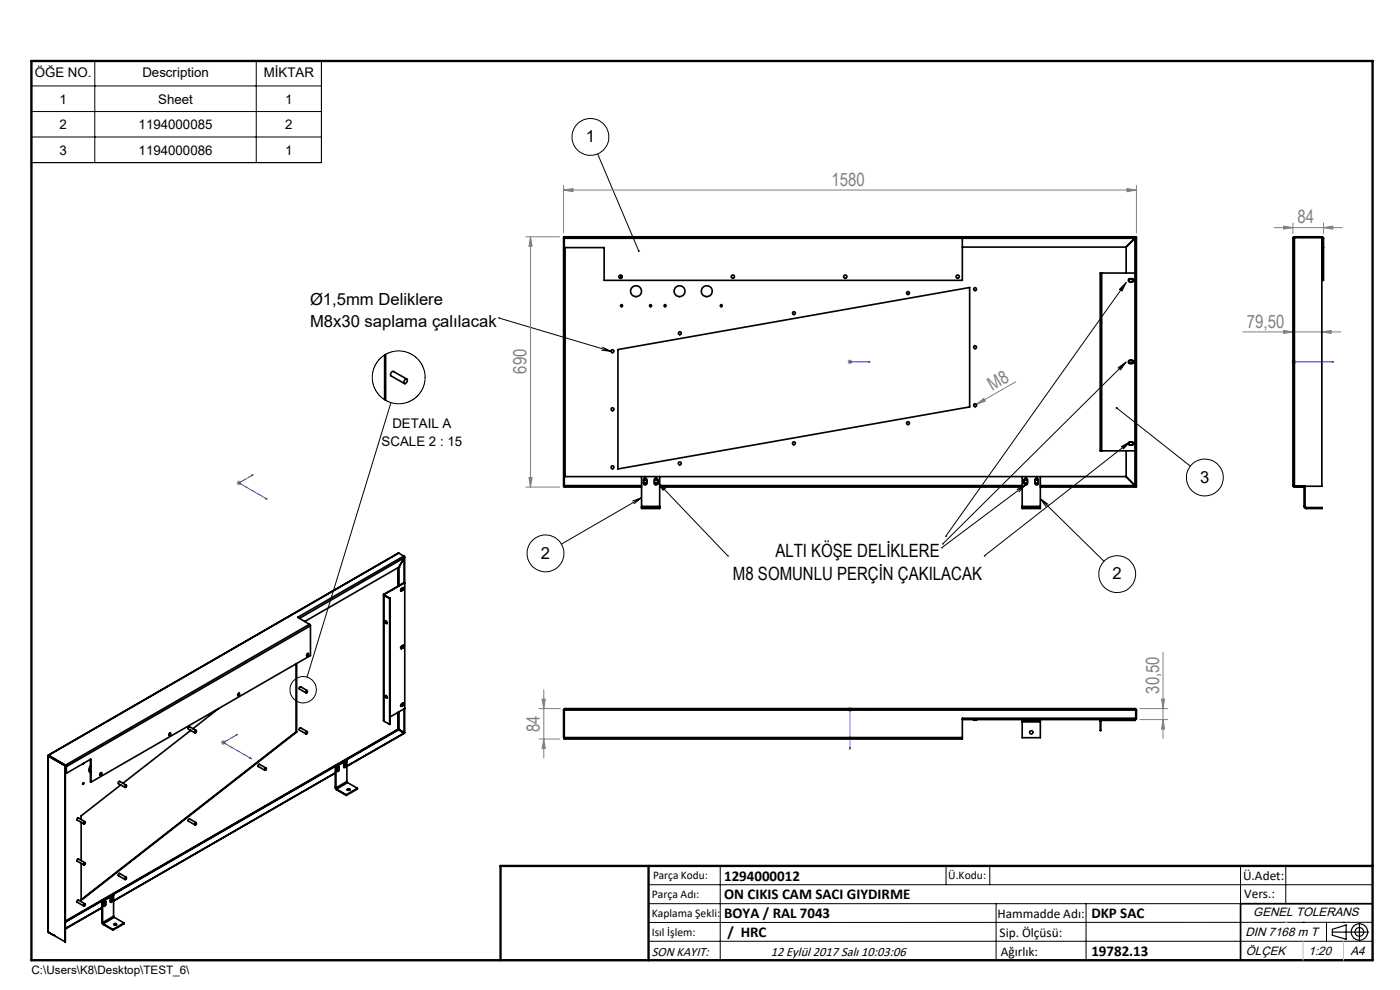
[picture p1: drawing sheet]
<svg xmlns="http://www.w3.org/2000/svg" width="297mm" height="210mm" viewBox="0 0 297 210" stroke-linecap="round" stroke-linejoin="round" font-family="sans-serif">
<g fill="none" stroke="#000" stroke-width=".21">
<path d="M6.7 12.8h61.5v21.7h-61.5zM6.7 18.2h61.5M20.1 12.8v21.7M54.4 12.8v21.7M6.7 23.7h61.5M6.7 29.1h61.5M126.8 32.7l8.7 20.5M238.9 59.9l-38.3 53.9M238.9 59.9l-.9 1.8-.5-.3zM105.8 67.4h.1M105.8 67.4l23.8 7.1M127.6 74.3l2 .2"/>
<path d="M127.8 73.7l1.8 .8M237.2 78l1.7-1.2-1.2 1.6zM238.9 76.8l-38.9 38.6M82.9 85.4l-17.8 58.2M236.9 86.5l15.6 12.4M237.9 94.7l1.8-1-1.4 1.5zM239.7 93.7l-30.9 24.2M136.1 105.6l-17 9.8M136.1 105.6l-1.6 1.2M136.1 105.6l-1.9 .7M139.5 102.3l1.6 1.3-.4 .4zM139.5 102.3l14.9 15.6"/>
<path d="M154.4 117.9h.1M199.8 116.2h.1M200 115.4h.1M200.6 113.8h.1M208.8 117.9h.1M217.6 102.9l-17.8 13.3M217.6 102.9l-1.5 1.4M217.6 102.9l-1.8 .9M220.7 105.8l13.5 13.3M220.7 105.8l1.7 1.2M220.7 105.8l1.2 1.6M137.6 187.7h153.6"/>
<path d="M137.6 191.7h153.6M137.6 199.7h153.6M152.8 183.7v20M200.7 183.7v4M210 183.7v4M211.3 191.7v12M230.4 191.7v12M263.2 183.7v20M272.8 183.7v8M276.4 195.6h.1M281.4 195.6v4.1M285 195.6h.1"/>
<path d="M291.2 195.6l-153.6 .1"/>
<circle cx="125.3" cy="29.1" r="3.9"/>
<circle cx="115.7" cy="117.4" r="3.9"/>
<circle cx="255.6" cy="101.3" r="3.9"/>
<circle cx="237" cy="121.8" r="3.9"/>
<circle cx="64.3" cy="146.3" r="2.81"/>
</g>
<g fill="none" stroke="#000" stroke-width=".25">
<path d="M282.6 197.7h7.8M282.6 197.1l3-.9v3l-3-.8zM288.4 195.8v3.8M106.2 203.7h185"/>
<circle cx="288.4" cy="197.7" r="1.74"/>
<circle cx="288.4" cy="197.7" r=".93"/>
</g>
<g fill="none" stroke="#00f" stroke-width=".21">
<path d="M180.2 76.8h.2zM180.3 76.8h.1M180.3 76.8h4.3M184.6 76.8h-.4h.4M274.4 76.8h.2zM274.5 76.8h.1M274.5 76.8h8.4M282.9 76.8h-.4h.4M53.3 100.9l.4-.2-.3 .2zM53.7 100.7l-3 1.7 6 3.5M56.3 105.8l.1-.1 .3 .2zM50 155.9l.4-.1-.3 .2z"/>
<path d="M50.4 155.8l-3 1.7 6 3.5M180.2 158.5h.2l-.1 .5zM184.2 150.3l.4 .2-.4 .1zM184.6 150.5h-4.3v8.5M53 160.8h.1l.3 .2z"/>
</g>
<g fill="none" stroke="#808080" stroke-width=".21">
<path d="M119.6 39.3v10.1M239.1 40l2 .3-2 .4zM241.1 39.3v10.1M111.5 50.2h7.2M112.5 50.2l.4 2h-.7zM112.5 50.2v53.1M119.6 40.3l2-.3v.7zM119.6 40.3h121.5M270.3 48.3h14.5M272.3 48l2 .3-2 .3zM274.3 47.3v2.2M280.8 48.3l2-.3v.6z"/>
<path d="M280.8 47.3v2.2M179.8 76.8h1M180 76.4l.7 .7M180.3 76.3v.9M180.7 76.4l-.7 .7M263.6 70.4h20.8M272.3 70.1l2 .3-2 .3zM274 76.8h1M274.1 76.4l.7 .7M274.5 76.3v.9M274.8 76.4l-.7 .7M280.4 70.4l2-.3v.6z"/>
<path d="M207.1 85.8l1.6-1.3 .3 .6zM207.1 85.8l-.5 .3M215.5 81l-8.4 4.8M50.2 102.4h1M50.3 102.1l.7 .7M50.7 101.9v1M51 102.1l-.7 .7M111.5 103.3h7.2M112.2 101.3h.7l-.4 2zM246.7 138.3v18.4M46.9 157.5h1M47 157.2l.7 .7"/>
<path d="M47.4 157v1M47.7 157.2l-.7 .7M114.3 150.3h4.6M114.3 156.8h4.4M115 148.3h.7l-.3 2zM115.4 146.3v14.5M115.4 156.8l.3 2h-.7zM179.8 150.5h1M180 150.1l.7 .7M180.3 150v1M180.7 150.1l-.7 .7M241.8 152.6h5.9"/>
<path d="M241.8 150.3h5.9M246.4 148.3h.7l-.4 2zM246.7 152.6l.4 2h-.7z"/>
</g>
<path d="M291.2 191.7h-28v12" fill="none" stroke="#000" stroke-width=".35"/>
<path d="M6.7 12.9h284.5v190.8h-284.5zM137.6 183.7v20M291.2 183.7h-185v20" fill="none" stroke="#000" stroke-width=".5"/>
<path d="M276.4 199.7v4M285 199.7v4" fill="none" stroke="#c0c0c0" stroke-width=".21"/>
<path d="M272.8 195.6h.1" fill="none" stroke="#c0c0c0" stroke-width=".25"/>
<g fill="#000">
<path d="M135.4 53l-.1 .4h.3l-.1-.2 .1 .2v-.3zM236.7 86.4a.22 .22 0 0 0 .1 .3 .22 .22 0 0 0 .3-.1 .22 .22 0 0 0-.2-.3l-.2 .1 .2 .1z"/>
<path d="M139.5 102.3l1.6 1.3-.4 .4zM237.9 94.7l1.8-1-1.4 1.5zM238.9 59.9l-.9 1.8-.5-.3zM237.2 78l1.7-1.2-1.2 1.6z"/>
</g>
<g fill="#00f">
<path d="M184.2 76.8h.4zM180.2 76.8h.2z"/>
<path d="M274.4 76.8h.2zM282.5 76.8h.4z"/>
<path d="M184.2 150.3v.3l.4-.1zM180.2 158.5l.1 .5 .1-.5z"/>
<path d="M50 155.9l.1 .1 .3-.2zM53 160.8l.4 .2-.3-.2zM53.3 100.9h.1l.3-.2zM56.3 105.8l.4 .1-.3-.2z"/>
</g>
<g fill="#808080">
<path d="M207.1 85.8l1.6-1.3 .3 .6z"/>
<path d="M119.6 40.3l2-.3v.7zM239.1 40l2 .3-2 .4zM272.3 70.1l2 .3-2 .3zM280.4 70.4l2-.3v.6z"/>
<path d="M280.8 48.3l2-.3v.6zM272.3 48l2 .3-2 .3z"/>
<path d="M112.2 101.3h.7l-.4 2zM112.5 50.2l.4 2h-.7zM246.7 152.6l.4 2h-.7zM246.4 148.3h.7l-.4 2z"/>
<path d="M115 148.3h.7l-.3 2zM115.4 156.8l.3 2h-.7z"/>
</g>
<g fill="none" stroke="#000" stroke-width=".35">
<path d="M119.6 50.4h.1v52.7h-.1zM119.9 52.5v48.6M131.9 58.5a.21 .21 0 0 0-.2 .2 .21 .21 0 0 0 .2 .2M204.2 50.2v9.3h-76v-7h-8.5M204.2 52.4h34.7M233.5 57.9h.2M233.5 57.9h-.1v37.7h.1M233.5 57.9v37.7M233.7 57.9h7.1M233.7 57.9v37.7M238.9 52.4v5.5M239.4 59.2l.8-.1a.35 .35 0 0 1 .3 .4 .35 .35 0 0 1-.3 .3h-.5a.38 .38 0 0 1-.3-.6z"/>
<path d="M239.8 59.1l-.2 .2v.3l.2 .2M240 59.1l.3 .2v.3l-.3 .2M240.8 50.5h.1M240.8 50.5l-1.9 1.9M240.8 50.5v52.5M240.9 50.2h-121.2v.3h121.1M240.9 50.2l-.1 .3M240.9 50.4l-.1 .1M240.9 50.4h.2M240.9 50.2v.2M241.1 50.4l-.3 .1M241.1 50.4v52.7"/>
<path d="M274.3 50.5v52.5M274.6 50.4l-.3 .1M274.6 50.2l-.3 .3M274.6 50.2h5.9M274.6 50.4h5.9M274.6 50.2v53.1M274.6 50.4h-.1M280.4 50.4v52.7h-5.8M280.5 50.4l.1 .1M280.5 50.2l.3 .3M280.5 50.2v.2M280.6 50.5h.2"/>
<path d="M280.6 50.5v9h.2v-9M280.6 52.5h.2M81.6 75.3v9.5M81.8 75.2v9.7M131.1 74.1l74.6-13.1v25.3l-74.6 13.2zM239.4 76.5l.8-.1a.34 .34 0 0 1 .3 .4 .34 .34 0 0 1-.3 .3h-.5a.36 .36 0 0 1-.3-.6zM239.8 76.4l-.2 .2v.4l.2 .1M240 76.4l.3 .2v.4l-.3 .1M85.9 80.6l.1-.1a.3 .3 0 0 1 .4 .1 .3 .3 0 0 1-.1 .4 .34 .34 0 0 1-.2 .4 .34 .34 0 0 1-.4-.3zM86.3 80.4l-2.8-1.6a.63 .63 0 0 0-.6 .9l2.9 1.6M233.5 95.6h.2M233.7 95.6h7.1"/>
<path d="M238.9 95.6v5.5M239.4 93.9l.8-.2a.35 .35 0 0 1 .3 .4 .35 .35 0 0 1-.3 .3h-.5a.36 .36 0 0 1-.3-.5zM239.8 93.7l-.2 .2v.4l.2 .1M240 93.7l.3 .2v.4l-.3 .1M84.6 117.3l-74.4 42.9M84.6 117.3l-74.3 42.9M84.6 117.3l1.1 .7M85.7 118l.1 .3M85.7 118l-22.6 12.9 2.6 1.5M85.7 118h.1M85.8 118v.3M85.8 118.3l-1.2 2"/>
<path d="M85.8 118.3v5.3M85.8 118h-.1M85.8 118.3l-22.3 12.9M85.8 118.2v5.4M119.7 103.1h.1M119.7 101.1h119.2M136.1 103h-16.4v.3h16.4M136.1 107.4v.3M136.1 107.7h3.8M136.1 107.7v.2h3.8v-.2M136.1 107.4h3.8M136.1 101.1v6.3"/>
<path d="M136.5 102.1l.2-.3h.4l.1 .3M136.5 102.3l.2 .2h.4l.1-.2M136.6 101.6a.34 .34 0 0 1 .3-.2 .34 .34 0 0 1 .3 .4v.7a.34 .34 0 0 1-.3 .4 .34 .34 0 0 1-.4-.4zM138.8 102.1l.2-.3h.4l.1 .3M138.8 102.3l.2 .2h.4l.1-.2M138.9 101.5a.35 .35 0 0 1 .4-.1 .35 .35 0 0 1 .2 .4v.7a.35 .35 0 0 1-.3 .4 .35 .35 0 0 1-.4-.4zM139.9 107.4v.3M139.9 103.3h77M139.9 101.1v6.3M139.9 103h77M216.9 107.4v.3M216.9 107.7h3.8"/>
<path d="M216.9 101.1v6.3M216.9 107.7v.2h3.8v-.2M216.9 107.4h3.8M217.3 102.1l.1-.3h.4l.2 .3M217.3 102.3l.1 .2h.4l.2-.2M217.3 101.6a.34 .34 0 0 1 .4-.2 .34 .34 0 0 1 .3 .4v.7a.35 .35 0 0 1-.4 .4 .35 .35 0 0 1-.3-.4zM219.6 102.1l.1-.3h.4l.2 .3M219.6 102.3l.1 .2h.4l.2-.2M219.6 101.6a.34 .34 0 0 1 .4-.2 .34 .34 0 0 1 .3 .4v.7a.34 .34 0 0 1-.4 .4 .34 .34 0 0 1-.3-.4zM220.7 107.4v.3M220.7 103.3h20.2M220.7 101.1v6.3"/>
<path d="M220.7 103h20.1M238.9 101.1l1.9 1.9M240.8 103l.3 .1M240.8 103l.1 .3M240.8 103l.1 .1M240.8 103h.1M240.9 103.1h.2M240.9 103.1v.2M274.3 103l.3 .1M274.3 103l.3 .3M274.5 103.1h.1M274.6 103.3h1.7"/>
<path d="M276.3 103.3l.3-.2v4.3M276.3 103.1v.2M276.6 107.4l.1 .3 .4 .2M276.6 107.4h.3M276.9 107.4l.2 .3M276.9 103.1v4.3M277.1 107.7h3.4v.2h-3.4M277.1 107.7v.2M65.2 138.7l.1-.1a.24 .24 0 0 1 .1 .4 .24 .24 0 0 1-.4 0zM65.3 138.6v.4l-.2 .1M65.7 132.4l.2 .3M65.7 132.4l-51.8 29.9"/>
<path d="M65.9 132.7l-51.8 29.9M65.9 132.7v6.4l-46.6 26.8M81.4 126.2v26.8M81.4 126.1v.2M81.4 126.3l1.3 .7M81.4 126.3v26.7M81.4 126.1h.1M81.5 126.1v.1M81.5 126.2l-.1 .1M81.5 126.2l1.3 .7M81.7 131.8a.24 .24 0 0 1 .4 .1 .24 .24 0 0 1-.2 .3zM81.8 131.8l.3 .4"/>
<path d="M82.7 127v26.7M82.8 126.9l-.1 .1M82.8 126.9l-.1 26.8M84.4 120.4v3.9M84.5 120.4v3.9M84.6 120.3h.1M84.6 120.3l-19.9 11.5M84.6 120.3v3.9M85 125v.2h.2M85 137.3v.2l.2-.1M85 125.2h.2M85 137.4h.2"/>
<path d="M85.1 125.3h-.1M85.1 137.5h-.1M85.1 125.3h.1M85.1 137.5l.1 .1M85.4 124.9l.1 .1M85.4 124.7v.2M85.4 137v.2M85.4 124.9l-.2 .3M85.4 137.2h.1M85.4 137.2l-.2 .2M85.4 125.1l.1 .1M85.4 125.1l-.3 .2"/>
<path d="M85.4 137.4h.1M85.4 137.4l-.3 .1M85.5 124.7a.25 .25 0 0 1 .2 .2 .25 .25 0 0 1-.2 .3M85.5 124.7l-.4 .3a.17 .17 0 0 0-.1 .2 .17 .17 0 0 0 .2 .1M85.5 137.4l.2-.2a.18 .18 0 0 0 0-.2 .18 .18 0 0 0-.2-.1l-.4 .4a.17 .17 0 0 0-.1 .2 .17 .17 0 0 0 .2 .1M85.5 124.7v.3M85.5 136.9v.3M85.5 137.2l-.2 .2M85.5 125l-.2 .2M85.5 125.2l-.3 .1M85.5 137.4l-.3 .2M85.6 124.6l-.2 .5"/>
<path d="M85.6 136.9l-.2 .5M85.8 123.6l-4.4 2.5M85.8 123.6h.1M85.9 123.6v26.7l-3.1 1.8M85.9 123.6l-4.4 2.5M35.9 155.5h.1a.23 .23 0 0 1 .2 .3 .23 .23 0 0 1-.4 .1zM36.1 155.5v.2l-.3 .3M40.5 154.9l-14.4 11.2M41.5 155a.2 .2 0 0 1 .1 .3 .2 .2 0 0 1-.3 .1zM41.6 155l-1.4-.8-.2 .1-.1 .3 1.4 .9M46.4 150.3l-5.5 4.3M50.6 147.1a.22 .22 0 0 1 .2 .3 .22 .22 0 0 1-.4 0z"/>
<path d="M50.7 147v.4l-.3 .1M62.8 155.2l.1 .1M62.8 155.2l-45.6 35.6M62.8 140.8v14.4M62.9 155.3l-45.7 35.7v-7.8M62.9 140.7v14.6M65 146.6v-.1a.18 .18 0 0 1 .2 .3 .17 .17 0 0 1-.3 0zM65 155.3v-.1a.18 .18 0 0 1 .2 .3 .17 .17 0 0 1-.3 0zM65.2 146.5l-1.5-.8-.2 .1v.3l1.4 .9M65.2 155.2l-1.5-.8-.2 .1v.4l1.4 .8M81.4 153l1.3 .7M81.8 147.6h.2l.2 .3a.27 .27 0 0 1-.4 0 .27 .27 0 0 1 0-.3z"/>
<path d="M81.8 147.5l.3 .5M84.4 154.7l.1 .1M84.4 154.7h.1M84.4 154.7l-70.5 40.7M84.4 151.1v3.6M84.5 154.7l-70.6 40.8M84.5 154.7l.1 .1M84.5 151.1v3.6M84.5 154.7l1.2 .7M84.6 154.8h.1M84.6 154.8l-70.7 40.8M84.6 154.8l1.2 .7"/>
<path d="M84.6 151v3.8M84.6 154.8l1.1 .6M85 149.8h.1M85 149.5v.2h.2M85 149.7h.2M85.1 149.8h.1M85.4 149.3v.1M85.4 149.4l.1 .1M85.4 149.4l-.2 .3M85.4 149.6l.1 .1M85.4 149.6l-.3 .2M85.5 149.2h.2l-.2 .5"/>
<path d="M85.5 149.2l-.5 .4v.1l.2 .1M85.5 149.2v.3M85.5 149.5l-.2 .1M85.5 149.7l-.3 .1M85.6 149.1l-.2 .5M85.7 155.4h.1M85.7 155.4l.1 .1M85.8 155.5l-12.2 7.1M85.8 150.3v5.2M85.8 155.5l-12.2 7M119.6 150.6v5.8h.1M119.6 150.6h121.5"/>
<path d="M119.7 156.4v.4h84.5v-.4M119.7 150.6v5.8M119.7 156.4h84.5M119.7 150.5v.1M119.9 150.3l-.2 .3M119.9 150.3l-.3 .3M119.9 150.3h120.9M204.2 152.6h36.6M206.6 152.6v.2h.6v-.2M216.9 152.9v.2M216.9 152.6v.3M216.9 153.1v3.4h3.8v-3.4"/>
<path d="M216.9 152.9h3.8M216.9 153.1h3.8M220.7 152.9v.2M220.7 152.6v.3M233.4 153v2h.1v-2M233.4 153h.1M233.7 152.8v-.2l-.1 .1-.2 .3M233.7 152.8l-.2 .2M240.8 150.3l.1 .3M240.8 150.3l.3 .3M240.8 152.6h.1M240.8 152.6v.2h-7.1"/>
<path d="M240.9 150.5v.1M240.9 152.4l-.1 .2M240.9 152.4h.1M240.9 150.6v1.8M241.1 152.4l-.3 .2M241.1 152.4h-36.9v4M241.1 150.6v1.8M10.2 160.3v37.4M10.2 160.3v.1M10.2 160.4l3.6 2M10.2 160.4v37.3M10.2 160.3h.1"/>
<path d="M10.3 160.3h.1M10.3 160.2l-.1 .1M10.3 160.2l3.6 2.1M10.3 160.3l3.6 2.1M10.3 160.2v.1M10.3 160.3l-.1 .1M13.8 162.4v37.4M13.9 162.4h-.1M13.9 162.4l-.1 37.4M13.9 162.3l.2 .3M13.9 162.4l.1 .2M13.9 162.3v.1"/>
<path d="M14 162.6h.1M14 162.6l.1 1.4M14.1 164l5.2-3v4.9M14.1 162.6v1.4M17.2 174.4v8.2M17.7 166l-.2 .3M17.7 161.9l-.1 .1M17.9 174.3a.21 .21 0 0 1 .2 .3 .21 .21 0 0 1-.4 0zM18 174.3l-1.4-.8-.2 .1-.1 .3 1.5 .9M19 163.8h.2M19.2 162.5l-.4 .8 .2 .5 .2 .1M19.2 161.1l.1 4.8"/>
<path d="M21.3 164a.22 .22 0 0 1 .3 .3 .22 .22 0 0 1-.4 0zM21.3 164.1l.2-.2-.1 .4-.2 .1M21.4 163.9l-.1 .2 .2 .1M25.6 166.5l-8.4 6.6v.7M26.8 166.6l-1.4-.9-.2 .1-.1 .4 1.4 .8M41.5 174.5a.17 .17 0 0 1 .1 .3 .17 .17 0 0 1-.3 0zM41.6 174.5l-1.4-.8-.3 .1v.4l1.4 .8M56.2 163a.21 .21 0 0 1 .3 .1 .21 .21 0 0 1-.1 .3 .21 .21 0 0 1-.3-.1zM56.4 162.9l-1.4-.8-.2 .1v.4l1.4 .8M71.1 167l.3 .5M71.1 164l-47 27.1M71.1 163.9l-47 27.2"/>
<path d="M71.1 162.6l.2 .1M71.1 167l.2 .1M71.1 162.6v4.4M71.3 167.1l.1 .3M71.3 162.7v4.4M71.4 167.4l2 1.2M71.4 167.5l2 1.2M71.4 167.4v.1M71.5 162.8h.2M71.6 163.2h.1M71.6 163.2h-.1M71.6 162.8h.1"/>
<path d="M71.7 163.2l-.2 .1M71.7 162.8l-.1 .4M71.8 162.6v.1M71.8 163.2l-.3 .4M71.8 163l-.1 .2M71.8 162.7h.1M71.8 163.2l.1 .1M71.8 162.7v.5M71.9 162.7v-.1l-.3 .1-.1 .8M71.9 163.3l-.1 .3-.2 .1-.1-.2M71.9 162.7v.6M73 162h.2"/>
<path d="M73 162.3l.1 .1M73 162.3l-.1 .1M73.1 162h.1M73.1 162.4l-.2 .1M73.1 162l.1 .1M73.1 162l-.1 .3M73.2 161.8h.1M73.2 162.4l-.3 .4M73.2 162.2l-.1 .2M73.2 161.8l.1 .1M73.2 162.4h.1M73.2 161.8v.6"/>
<path d="M73.3 161.9a.18 .18 0 0 0-.2-.1 .18 .18 0 0 0-.1 .2v.8h.2l.1-.4M73.3 161.9v.5M73.4 168.6v.1M73.6 165.8l.1 .2M73.6 161.3l-2.3 1.4M73.6 161.3v4.5M73.6 165.8l-2.3 1.3M73.6 161.3l-.2-.1-2.3 1.4M73.6 167.5l.4-.2a.16 .16 0 0 1 .2 .2 .16 .16 0 0 1-.2 .1zM73.7 167.6h.5M73.7 166l-2.3 1.4M73.7 166l2.1 1.2"/>
<path d="M75.8 167.2l-2.4 1.4M75.8 167.2v.2l-2.4 1.3M10.2 197.7l3.6 2.1M10.3 197.8h.1M10.3 197.8l1.1 .6M11.4 198.4h.1M17.8 183.2l.1-.2a.19 .19 0 0 1 .1 .3 .19 .19 0 0 1-.3 0zM17.9 191.8a.19 .19 0 0 1 .1 .3 .19 .19 0 0 1-.3-.1zM18 191.7l-1.4-.8-.2 .1-.1 .4 1.5 .8M18 183l-1.4-.8-.2 .1-.1 .4 1.5 .8M21.6 195.6l.3 .5M21.6 192.6l-7.7 4.5"/>
<path d="M21.6 192.5l-7.7 4.4M21.6 191.2h.2M21.6 195.6l.2 .1M21.6 191.2v4.4M21.8 195.7l.1 .3M21.8 191.2v4.5M21.9 196.1l2.1 1.2M21.9 196v.1M21.9 196l2.1 1.2M22 191.4h.2M22.1 191.8h.1M22.1 191.8h-.1"/>
<path d="M22.2 191.3v.1M22.2 191.8l-.2 .1M22.2 191.4l-.1 .4M22.3 191.2h.1M22.3 191.8l-.3 .3M22.3 191.6l-.1 .2M22.3 191.2l.1 .1M22.3 191.8l.1 .1M22.3 191.2v.6M22.4 191.3l-.1-.1-.3 .3v.7h.3l.1-.3M22.4 191.3v.6M23.5 190.6h.1"/>
<path d="M23.5 190.9l.1 .1M23.5 190.9l-.1 .1M23.6 190.5v.1M23.6 191l-.2 .1M23.6 190.6l-.1 .3M23.7 190.4h.1M23.7 191l-.3 .3M23.7 190.7l-.1 .3M23.7 190.4l.1 .1M23.7 191h.1M23.7 190.4v.6M23.8 190.5l-.1-.1-.3 .3 .1 .7 .2-.1 .1-.3"/>
<path d="M23.8 190.5v.5M24 197.2v.1M24.1 194.3l.1 .3M24.1 189.9l-.1-.1-2.4 1.4M24.1 189.9l-2.3 1.3M24.1 189.9v4.4M24.1 194.3l-2.3 1.4M24.1 196l.6-.1a.27 .27 0 0 1-.3 .4 .27 .27 0 0 1-.3-.3zM24.2 196.1h.5M24.2 194.6l-2.3 1.4M24.2 194.6l2.1 1.2M26.3 195.8l-2.3 1.4"/>
<path d="M26.3 195.8v.2l-2.3 1.3M26.6 186.1a.19 .19 0 0 1 .2 .3 .19 .19 0 0 1-.3 0zM26.8 186.1l-1.4-.8-.3 .2v.2l1.4 .9"/>
<circle cx="131.6" cy="58.7" r=".35"/>
<circle cx="155.5" cy="58.7" r=".35"/>
<circle cx="179.3" cy="58.7" r=".35"/>
<circle cx="203.2" cy="58.7" r=".35"/>
<circle cx="129.9" cy="74.5" r=".31"/>
<circle cx="131.9" cy="64.8" r=".2"/>
<circle cx="134.9" cy="61.8" r="1.16"/>
<circle cx="138" cy="64.8" r=".21"/>
<circle cx="141.1" cy="64.8" r=".2"/>
<circle cx="144.1" cy="61.8" r="1.15"/>
<circle cx="144.2" cy="70.7" r=".31"/>
<circle cx="149.9" cy="61.8" r="1.15"/>
<circle cx="153" cy="64.8" r=".2"/>
<circle cx="168.4" cy="66.4" r=".31"/>
<circle cx="192.6" cy="62.2" r=".31"/>
<circle cx="206.9" cy="61.4" r=".31"/>
<circle cx="206.9" cy="73.7" r=".31"/>
<circle cx="129.9" cy="99.1" r=".32"/>
<circle cx="129.9" cy="86.8" r=".31"/>
<circle cx="144.2" cy="98.3" r=".31"/>
<circle cx="168.4" cy="94" r=".31"/>
<circle cx="192.6" cy="89.8" r=".31"/>
<circle cx="206.9" cy="86" r=".32"/>
<circle cx="218.8" cy="155.3" r=".35"/>
<circle cx="17.7" cy="166.2" r=".14"/>
<circle cx="26.7" cy="166.8" r=".21"/>
</g>
<circle cx="84.6" cy="80" r="5.6" fill="none" stroke="#000" stroke-width=".21"/>
<g font-size="3.9" fill="#808080">
<text x="176.4" y="39.4">1580</text>
<text x="275.3" y="47.4">84</text>
<text x="264.5" y="69.5">79,50</text>
<text x="111.7" y="79.2" transform="rotate(-90 111.7 79.2)">690</text>
<text x="210.5" y="83" transform="rotate(-30 210.5 83)">M8</text>
<text x="245.9" y="147.2" transform="rotate(-90 245.9 147.2)">30,50</text>
<text x="114.5" y="155.3" transform="rotate(-90 114.5 155.3)">84</text>
</g>
<g font-size="3.9">
<text x="164.5" y="118.1">ALTI KÖŞE DELİKLERE</text>
<text x="155.5" y="123">M8 SOMUNLU PERÇİN ÇAKILACAK</text>
</g>
<g font-size="3.5">
<text x="124.3" y="30.2">1</text>
<text x="65.8" y="64.7">Ø1,5mm Deliklere</text>
<text x="65.8" y="69.3">M8x30 saplama çalılacak</text>
<text x="254.6" y="102.4">3</text>
<text x="114.8" y="118.5">2</text>
<text x="236" y="122.9">2</text>
</g>
<g font-size="3.2">
<text x="153.6" y="190.8">ON CIKIS CAM SACI GIYDIRME</text>
<text x="153.6" y="186.8">1294000012</text>
<text x="153.6" y="194.8">BOYA / RAL 7043</text>
<text x="231.5" y="194.8">DKP SAC</text>
<text x="154.3" y="198.8">/ HRC</text>
<text x="231.5" y="202.8">19782.13</text>
</g>
<g font-size="2.8">
<text x="7.4" y="16.3">ÖĞE NO.</text>
<text x="30.2" y="16.3">Description</text>
<text x="56" y="16.3">MİKTAR</text>
<text x="12.6" y="22">1</text>
<text x="33.6" y="22">Sheet</text>
<text x="60.5" y="22">1</text>
<text x="12.6" y="27.4">2</text>
<text x="29.4" y="27.4">1194000085</text>
<text x="60.5" y="27.4">2</text>
<text x="12.6" y="32.8">3</text>
<text x="29.4" y="32.8">1194000086</text>
<text x="60.5" y="32.8">1</text>
<text x="81" y="94.6">SCALE 2 : 15</text>
<text x="83.2" y="90.8">DETAIL A</text>
<text x="263.7" y="186.7">Ü.Adet:</text>
<text x="263.9" y="190.5">Vers.:</text>
<text x="211.6" y="194.8">Hammadde Adı:</text>
<text x="138.3" y="202.8">SON KAYIT:</text>
<text x="163.5" y="202.8">12 Eylül 2017 Salı 10:03:06</text>
<text x="212.1" y="198.7">Sip. Ölçüsü:</text>
<text x="212.3" y="202.7">Ağırlık:</text>
</g>
<g font-size="2.6">
<text x="265.9" y="194.4">GENEL TOLERANS</text>
<text x="264.2" y="198.5">DIN 7168 m T</text>
<text x="264.3" y="202.6">ÖLÇEK</text>
<text x="277.6" y="202.6">1:20</text>
<text x="286.5" y="202.6">A4</text>
</g>
<g font-size="2.5">
<text x="138.3" y="190.5">Parça Adı:</text>
<text x="138.5" y="186.5">Parça Kodu:</text>
<text x="201.2" y="186.5">Ü.Kodu:</text>
<text x="138.3" y="194.5">Kaplama Şekli:</text>
<text x="138.3" y="198.6">Isıl İşlem:</text>
<text x="6.7" y="206.7">C:\Users\K8\Desktop\TEST_6\</text>
</g>
</svg>
